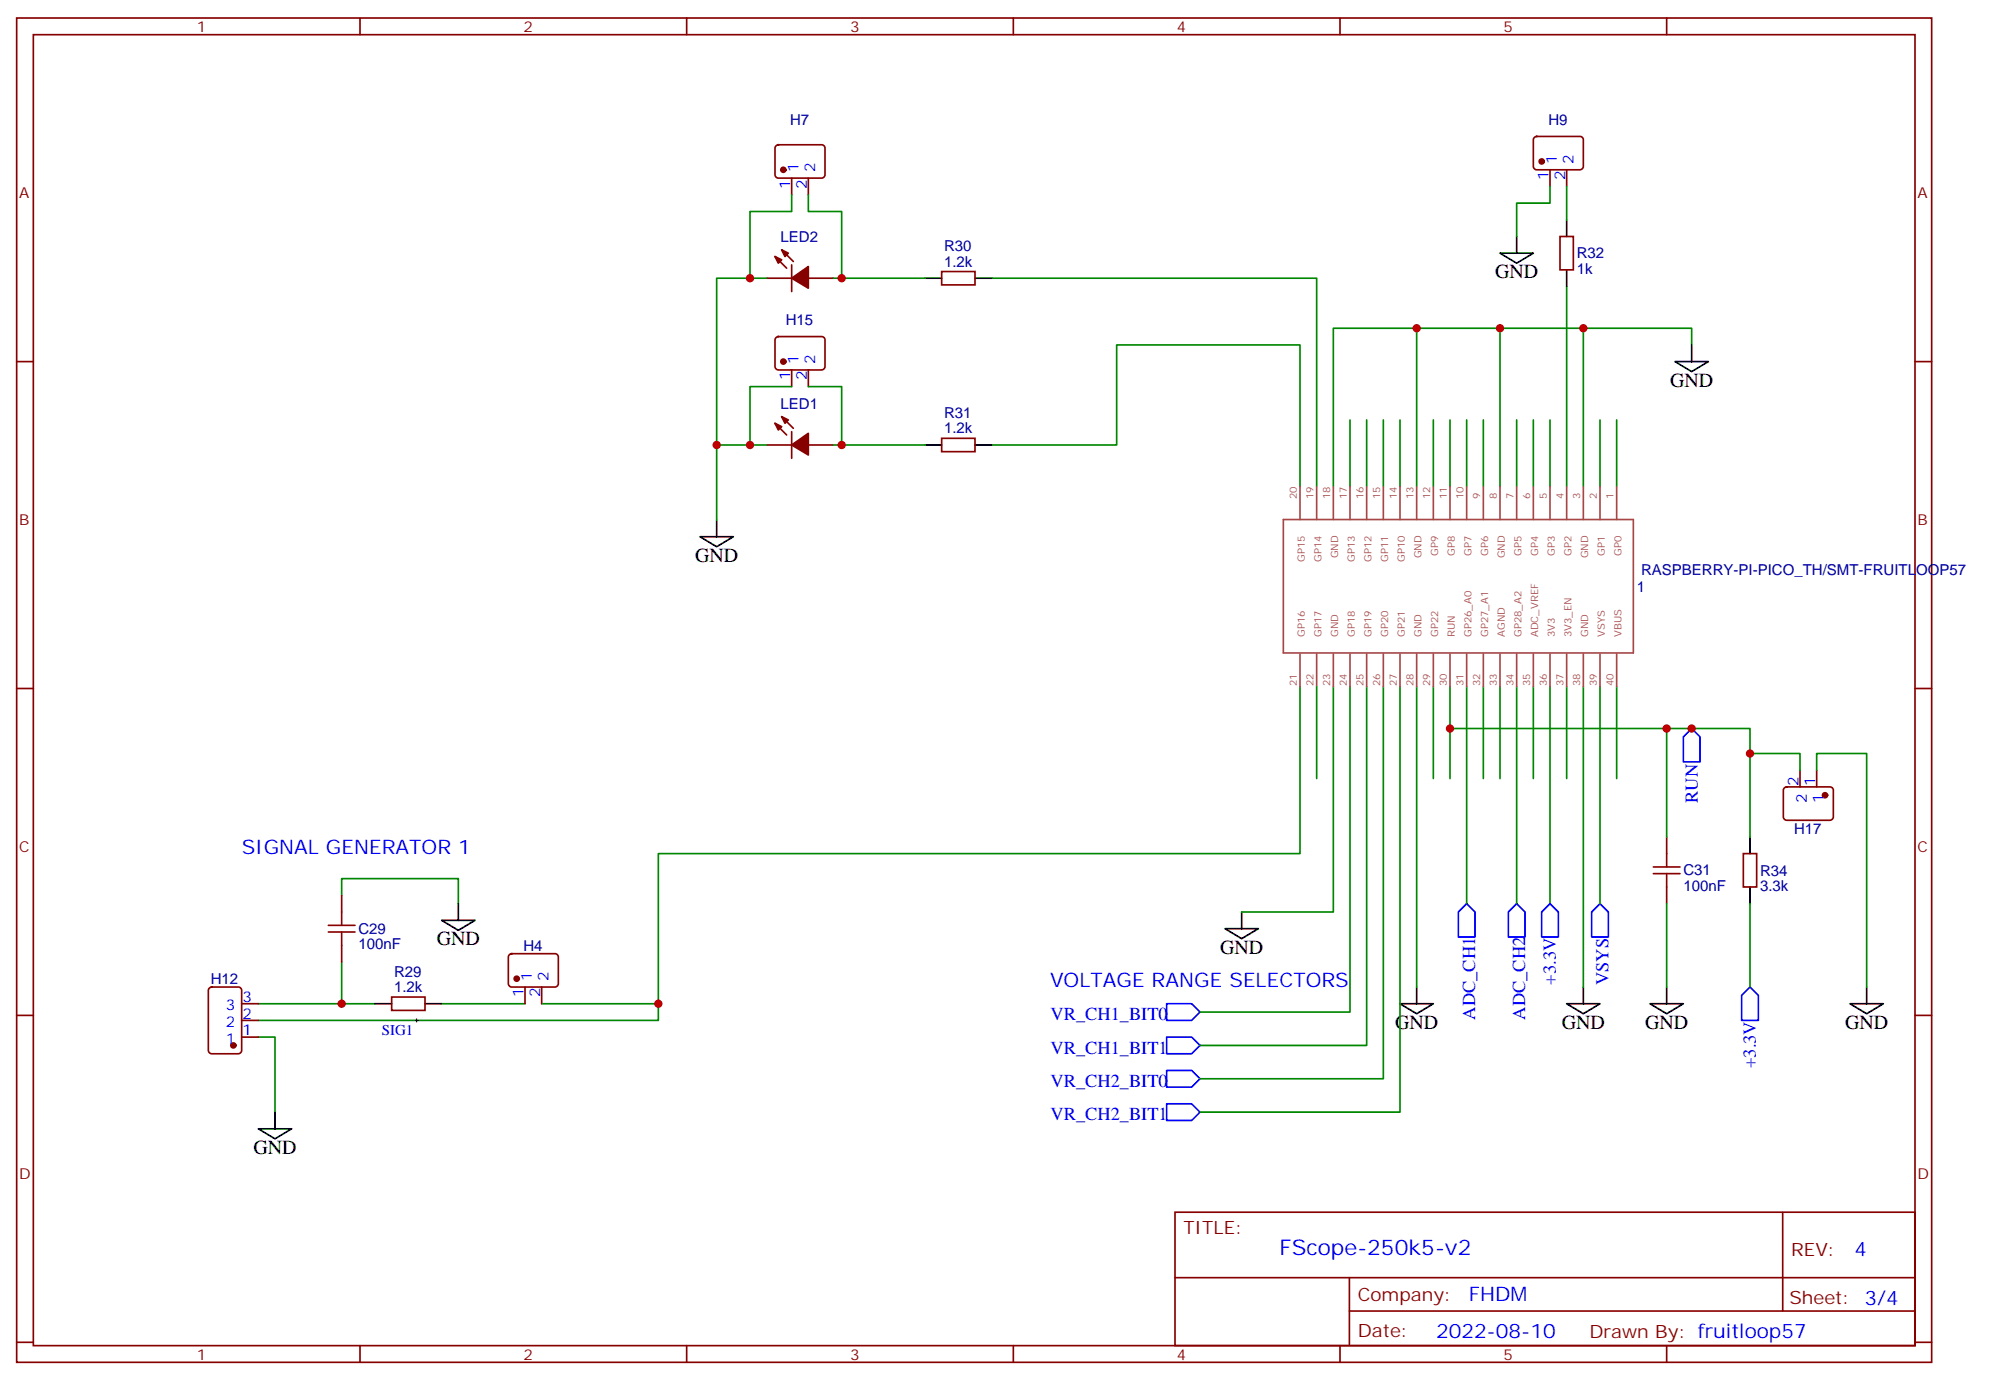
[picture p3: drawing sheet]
<svg xmlns="http://www.w3.org/2000/svg" width="422mm" height="292mm" viewBox="0 0 422 292" stroke-linecap="round" stroke-linejoin="round" font-family="sans-serif">
<g fill="none" stroke="#870000" stroke-width=".35">
<path d="M3.5 3.8h405.4v284.3h-405.4zM7.1 7.3h398.2v277.3h-398.2zM76.2 3.8v3.5M145.3 3.8v3.5M214.5 3.8v3.5M283.6 3.8v3.5M352.8 3.8v3.5M164.3 30.8l.4-.2h9.2a.71 .71 0 0 1 .7 .7v5.7a.76 .76 0 0 1-.7 .7h-9.2a.76 .76 0 0 1-.7-.7v-5.7zM167.6 37.7v3.5M171.1 37.7v3.5M324.8 29.1l.5-.2h9.1a.71 .71 0 0 1 .7 .7v5.6a.76 .76 0 0 1-.7 .7h-9.1a.76 .76 0 0 1-.7-.7v-5.6zM328.1 35.9v3.5"/>
<path d="M331.6 35.9v3.5M162.3 58.8h5.3M164 54.3l2.5 2.4M165.5 52.8l2.4 2.5M167.6 56v5.7M171.1 58.8h5.3M199.3 57.4h7.1v2.9h-7.1zM330.2 50h2.8v7.1h-2.8zM3.5 76.5h3.6M164.3 71.4l.4-.2h9.2a.71 .71 0 0 1 .7 .7v5.6a.76 .76 0 0 1-.7 .7h-9.2a.76 .76 0 0 1-.7-.7v-5.6zM167.6 78.2v3.6M171.1 78.2v3.6"/>
<path d="M405.3 76.5h3.6M162.3 94.1h5.3M164 89.5l2.5 2.5M165.5 88.1l2.4 2.5M167.6 91.3v5.6M171.1 94.1h5.3M199.3 92.7h7.1v2.8h-7.1zM3.5 145.6h3.6M405.3 145.6h3.6M352.8 177v3.6M377.7 166.6l.5-.2h9.1a.71 .71 0 0 1 .8 .7v5.7a.76 .76 0 0 1-.8 .7h-9.1a.76 .76 0 0 1-.7-.7v-5.7zM381 162.9v3.5"/>
<path d="M384.5 162.9v3.5M72.3 189.4v3.5M72.3 200v3.5M352.8 187.6v3.5M369 180.6h2.8v7h-2.8zM3.5 214.8h3.6M44.3 209l.5-.2h5.6a.71 .71 0 0 1 .8 .7v12.7a.76 .76 0 0 1-.8 .7h-5.6a.76 .76 0 0 1-.7-.7v-12.7zM51.2 219.4h3.5M51.2 215.8h3.5M51.2 212.3h3.5M82.9 210.9h7.1v2.8h-7.1zM107.8 201.9l.5-.2h9.2a.71 .71 0 0 1 .7 .7v5.7a.76 .76 0 0 1-.7 .7h-9.2a.76 .76 0 0 1-.7-.7v-5.7z"/>
<path d="M111.1 208.8v3.5M114.7 208.8v3.5M405.3 214.8h3.6M248.7 256.4h156.6v28.2h-156.6zM377.3 256.4v20.9M248.7 270.2h156.5M285.6 277.3h119.6M285.6 270.2v14.2M3.5 283.9h3.6M76.2 284.6v3.5M145.3 284.6v3.5M214.5 284.6v3.5"/>
<path d="M283.6 284.6v3.5M352.8 284.6v3.5M405.3 283.9h3.6"/>
</g>
<path d="M358.1 154.1l1.7 1.8v5.2h-3.5v-5.2zM310.4 191.1l1.8 1.8v5.3h-3.5v-5.3zM321 191.1l1.8 1.8v5.3h-3.5v-5.3zM326.3 192.9l1.8-1.8 1.7 1.8v5.3h-3.5zM338.7 191.1l1.7 1.8v5.3h-3.5v-5.3zM246.9 212.3h5.3l1.8 1.8-1.8 1.7h-5.3zM246.9 219.4h5.3l1.8 1.7-1.8 1.8h-5.3zM370.4 208.8l1.8 1.7v5.3h-3.5v-5.3zM246.9 226.4h5.3l1.8 1.8-1.8 1.7h-5.3zM246.9 233.5h5.3l1.8 1.7-1.8 1.8h-5.3z" fill="none" stroke="#00f" stroke-width=".35"/>
<g fill="none" stroke="#000" stroke-width=".35">
<path d="M195.8 58.8h3.5M206.4 58.8h3.5M317.5 53.6h7.1l-3.6 2.1zM321 50v3.6M331.6 46.5v3.5M331.6 57.1v3.5M354.5 76.5h7.1l-3.5 2.1zM358.1 73v3.5M195.8 94.1h3.5M206.4 94.1h3.5M148.2 113.5h7l-3.5 2.1zM151.7 110v3.5"/>
<path d="M370.4 177v3.6M93.5 194.7h7l-3.5 2.1zM97 191.1v3.6M259.3 196.4h7l-3.5 2.1zM262.8 192.9v3.5M370.4 187.6v3.5M79.4 212.3h3.5M90 212.3h3.5M296.3 212.3h7.1l-3.5 2.1zM299.9 208.8v3.5M331.6 212.3h7.1l-3.6 2.1zM335.1 208.8v3.5"/>
<path d="M349.2 212.3h7.1l-3.5 2.1zM352.8 208.8v3.5M391.6 212.3h7l-3.5 2.1zM395.1 208.8v3.5M54.7 238.8h7l-3.5 2.1zM58.2 235.2v3.6"/>
</g>
<g fill="none" stroke="#008700" stroke-width=".35">
<path d="M328.1 39.4v3.6h-7.1v7M331.6 39.4v7.1M162.3 58.8h-10.6v51.2M167.6 41.2v3.5h-8.9v14.1M171.1 41.2v3.5h7.1v14.1M176.4 58.8h19.4M209.9 58.8h68.8v44.1M299.9 69.4v33.5M317.5 69.4v33.5M331.6 60.6v42.3M335.1 69.4v33.5M358.1 73v-3.6h-75.9v33.5"/>
<path d="M151.7 94.1h10.6M167.6 81.8h-8.9v12.3M171.1 81.8h7.1v12.3M176.4 94.1h19.4M209.9 94.1h26.5v-21.1h38.8v29.9M285.8 88.8v14.1M289.3 88.8v14.1M292.8 88.8v14.1M296.3 88.8v14.1M303.4 88.8v14.1M306.9 88.8v14.1M310.4 88.8v14.1"/>
<path d="M314 88.8v14.1M321 88.8v14.1M324.6 88.8v14.1M328.1 88.8v14.1M338.7 88.8v14.1M342.2 88.8v14.1M275.2 145.3v35.3h-135.9v31.7h-24.6M278.7 145.3v19.4M282.2 145.3v47.6h-19.4M285.8 145.3v68.8h-31.8M289.3 145.3v75.8h-35.3M292.8 145.3v82.9h-38.8"/>
<path d="M296.3 145.3v89.9h-42.3M299.9 145.3v63.5M303.4 145.3v19.4M306.9 154.1h63.5v22.9M306.9 145.3v19.4M310.4 145.3v45.8M314 145.3v19.4M317.5 145.3v19.4M321 145.3v45.8M324.6 145.3v19.4M328.1 145.3v45.8M331.6 145.3v19.4"/>
<path d="M335.1 145.3v63.5M338.7 145.3v45.8M342.2 145.3v19.4M352.8 154.1v22.9M370.4 159.4h10.6v3.5M384.5 162.9v-3.5h10.6v49.4M72.3 189.4v-3.6h24.7v5.3M352.8 191.1v17.7M370.4 191.1v17.7M54.7 219.4h3.5v15.8M54.7 212.3h24.7M72.3 203.5v8.8"/>
<path d="M93.5 212.3h17.6M139.3 212.3v3.5h-84.6"/>
</g>
<path d="M69.5 195.7h5.6M69.5 197.1h5.6M72.3 192.9v2.8M72.3 197.1v2.9M350 184.8h5.6M350 183.4h5.6M352.8 180.6v2.8M352.8 184.8v2.8" fill="none" stroke="#a10000" stroke-width=".35"/>
<path d="M87.8 215.8h.7M88.2 215.5v.7" fill="none" stroke="#000" stroke-width=".21"/>
<g fill="#870000" stroke="#870000" stroke-width=".35">
<path d="M164 89.5l1.5 .7-.8 .7z"/>
<path d="M165.5 88.1l1.4 .7-.7 .7z"/>
<path d="M167.6 94.1l3.5-2.4v4.5z"/>
<path d="M164 54.3l1.5 .7-.8 .7z"/>
<path d="M165.5 52.8l1.4 .8-.7 .7z"/>
<path d="M167.6 58.8l3.5-2.4v4.6z"/>
<circle cx="109.4" cy="207" r=".53"/>
<circle cx="49.4" cy="221.1" r=".53"/>
<circle cx="165.8" cy="35.9" r=".53"/>
<circle cx="165.8" cy="76.5" r=".53"/>
<circle cx="386.3" cy="168.2" r=".53"/>
<circle cx="326.3" cy="34.1" r=".53"/>
</g>
<g fill="none" stroke="#a64a4a" stroke-width=".35">
<path d="M271.6 109.9h74.1v28.2h-74.1zM275.2 102.9v7M278.7 102.9v7M282.2 102.9v7M285.8 102.9v7M289.3 102.9v7M292.8 102.9v7M296.3 102.9v7M299.9 102.9v7M303.4 102.9v7M306.9 102.9v7M310.4 102.9v7"/>
<path d="M314 102.9v7M317.5 102.9v7M321 102.9v7M324.6 102.9v7M328.1 102.9v7M331.6 102.9v7M335.1 102.9v7M338.7 102.9v7M342.2 102.9v7M275.2 138.3v7M278.7 138.3v7M282.2 138.3v7"/>
<path d="M285.8 138.3v7M289.3 138.3v7M292.8 138.3v7M296.3 138.3v7M299.9 138.3v7M303.4 138.3v7M306.9 138.3v7M310.4 138.3v7M314 138.3v7M317.5 138.3v7M321 138.3v7M324.6 138.3v7"/>
<path d="M328.1 138.3v7M331.6 138.3v7M335.1 138.3v7M338.7 138.3v7M342.2 138.3v7"/>
</g>
<g fill="#c00">
<circle cx="299.9" cy="69.4" r=".88"/>
<circle cx="317.5" cy="69.4" r=".88"/>
<circle cx="335.1" cy="69.4" r=".88"/>
<circle cx="72.3" cy="212.3" r=".88"/>
<circle cx="139.3" cy="212.3" r=".88"/>
<circle cx="151.7" cy="94.1" r=".88"/>
<circle cx="158.8" cy="58.8" r=".88"/>
<circle cx="178.2" cy="58.8" r=".88"/>
<circle cx="178.2" cy="94.1" r=".88"/>
<circle cx="158.8" cy="94.1" r=".88"/>
<circle cx="370.4" cy="159.4" r=".88"/>
<circle cx="306.9" cy="154.1" r=".88"/>
<circle cx="352.8" cy="154.1" r=".88"/>
<circle cx="358.1" cy="154.1" r=".88"/>
</g>
<text font-size="4.6" fill="#00f" x="270.8" y="265.4">FScope-250k5-v2</text>
<g font-size="4.2">
<text x="316.4" y="58.8">GND</text>
<text x="353.5" y="81.8">GND</text>
<text x="147.1" y="118.8">GND</text>
<text x="92.4" y="200">GND</text>
<text x="258.2" y="201.7">GND</text>
<text x="295.3" y="217.6">GND</text>
<text x="330.6" y="217.6">GND</text>
<text x="348.2" y="217.6">GND</text>
<text x="390.5" y="217.6">GND</text>
<text x="53.6" y="244.1">GND</text>
</g>
<g font-size="4.2" fill="#00f">
<text x="51.2" y="180.6">SIGNAL GENERATOR 1</text>
<text x="222.2" y="208.8">VOLTAGE RANGE SELECTORS</text>
<text x="392.5" y="265.7">4</text>
<text x="310.9" y="275.2">FHDM</text>
<text x="304" y="283">2022-08-10</text>
</g>
<g font-size="3.9" fill="#00f">
<text x="359.3" y="169.8" transform="rotate(-90 359.3 169.8)">RUN</text>
<text x="329.3" y="208.3" transform="rotate(-90 329.3 208.3)">+3.3V</text>
<text x="340.5" y="208.3" transform="rotate(-90 340.5 208.3)">VSYS</text>
<text x="222.4" y="215.8">VR_CH1_BIT0</text>
<text x="312.2" y="215.7" transform="rotate(-90 312.2 215.7)">ADC_CH1</text>
<text x="322.8" y="215.7" transform="rotate(-90 322.8 215.7)">ADC_CH2</text>
<text x="222.4" y="222.9">VR_CH1_BIT1</text>
<text x="371.7" y="225.9" transform="rotate(-90 371.7 225.9)">+3.3V</text>
<text x="222.4" y="229.9">VR_CH2_BIT0</text>
<text x="222.4" y="237">VR_CH2_BIT1</text>
</g>
<g font-size="3.9" fill="#800">
<text x="250.5" y="261">TITLE:</text>
<text x="379.1" y="265.7">REV:</text>
<text x="287.4" y="275.2">Company:</text>
<text x="378.7" y="275.8">Sheet: 3/4</text>
<text x="287.4" y="282.9">Date:</text>
<text x="336.4" y="282.9">Drawn By: fruitloop57</text>
</g>
<g font-size="3.2" fill="#800">
<text x="41.6" y="6.8">1</text>
<text x="110.8" y="6.8">2</text>
<text x="179.9" y="6.8">3</text>
<text x="249.1" y="6.8">4</text>
<text x="318.2" y="6.8">5</text>
<text x="4.1" y="41.9">A</text>
<text x="405.9" y="41.9">A</text>
<text x="4.1" y="111.1">B</text>
<text x="405.9" y="111.1">B</text>
<text x="4.1" y="180.2">C</text>
<text x="405.9" y="180.2">C</text>
<text x="4.1" y="249.3">D</text>
<text x="405.9" y="249.3">D</text>
<text x="41.6" y="287.6">1</text>
<text x="110.8" y="287.6">2</text>
<text x="179.9" y="287.6">3</text>
<text x="249.1" y="287.6">4</text>
<text x="318.2" y="287.6">5</text>
</g>
<g font-size="3.2" fill="#000080">
<text x="167.2" y="26.4">H7</text>
<text x="327.7" y="26.4">H9</text>
<text x="165.2" y="51.2">LED2</text>
<text x="199.8" y="53.1">R30</text>
<text x="199.8" y="56.4">1.2k</text>
<text x="333.7" y="57.9">1k</text>
<text x="333.7" y="54.7">R32</text>
<text x="166.3" y="68.8">H15</text>
<text x="165.2" y="86.4">LED1</text>
<text x="199.8" y="88.4">R31</text>
<text x="199.8" y="91.7">1.2k</text>
<text x="346.4" y="125.3">1</text>
<text x="347.4" y="121.7">RASPBERRY-PI-PICO_TH/SMT-FRUITLOOP57</text>
<text x="379.7" y="176.4">H17</text>
<text x="356.3" y="185.1">C31</text>
<text x="372.5" y="185.2">R34</text>
<text x="356.3" y="188.5">100nF</text>
<text x="372.5" y="188.4">3.3k</text>
<text x="75.8" y="197.6">C29</text>
<text x="75.8" y="200.7">100nF</text>
<text x="110.8" y="201.1">H4</text>
<text x="44.6" y="208.2">H12</text>
<text x="83.4" y="209.8">1.2k</text>
<text x="83.4" y="206.6">R29</text>
</g>
<g font-size="3.2" fill="#00f">
<text x="329.5" y="34.6" transform="rotate(-90 329.5 34.6)">1</text>
<text x="333" y="34.6" transform="rotate(-90 333 34.6)">2</text>
<text x="167.2" y="39.9" transform="rotate(-90 167.2 39.9)">1</text>
<text x="169" y="36.4" transform="rotate(-90 169 36.4)">1</text>
<text x="170.7" y="39.9" transform="rotate(-90 170.7 39.9)">2</text>
<text x="172.5" y="36.4" transform="rotate(-90 172.5 36.4)">2</text>
<text x="327.7" y="38.1" transform="rotate(-90 327.7 38.1)">1</text>
<text x="331.3" y="38.1" transform="rotate(-90 331.3 38.1)">2</text>
<text x="169" y="76.9" transform="rotate(-90 169 76.9)">1</text>
<text x="172.5" y="76.9" transform="rotate(-90 172.5 76.9)">2</text>
<text x="167.2" y="80.4" transform="rotate(-90 167.2 80.4)">1</text>
<text x="170.7" y="80.4" transform="rotate(-90 170.7 80.4)">2</text>
<text x="380.6" y="166.3" transform="rotate(-90 380.6 166.3)">2</text>
<text x="384.2" y="166.3" transform="rotate(-90 384.2 166.3)">1</text>
<text x="382.4" y="169.8" transform="rotate(-90 382.4 169.8)">2</text>
<text x="385.9" y="169.8" transform="rotate(-90 385.9 169.8)">1</text>
<text x="112.5" y="207.5" transform="rotate(-90 112.5 207.5)">1</text>
<text x="116.1" y="207.5" transform="rotate(-90 116.1 207.5)">2</text>
<text x="47.8" y="213.7">3</text>
<text x="51.3" y="215.5">2</text>
<text x="51.3" y="211.9">3</text>
<text x="110.8" y="211" transform="rotate(-90 110.8 211)">1</text>
<text x="114.3" y="211" transform="rotate(-90 114.3 211)">2</text>
<text x="47.8" y="220.8">1</text>
<text x="47.8" y="217.2">2</text>
<text x="51.3" y="219">1</text>
<text x="80.8" y="218.8">SIG1</text>
</g>
<g font-size="2.1" fill="#a54b4b">
<text x="274.5" y="105.6" transform="rotate(-90 274.5 105.6)">20</text>
<text x="278" y="105.6" transform="rotate(-90 278 105.6)">19</text>
<text x="281.5" y="105.6" transform="rotate(-90 281.5 105.6)">18</text>
<text x="285.1" y="105.6" transform="rotate(-90 285.1 105.6)">17</text>
<text x="288.6" y="105.6" transform="rotate(-90 288.6 105.6)">16</text>
<text x="292.1" y="105.6" transform="rotate(-90 292.1 105.6)">15</text>
<text x="295.6" y="105.6" transform="rotate(-90 295.6 105.6)">14</text>
<text x="299.2" y="105.6" transform="rotate(-90 299.2 105.6)">13</text>
<text x="302.7" y="105.6" transform="rotate(-90 302.7 105.6)">12</text>
<text x="306.2" y="105.6" transform="rotate(-90 306.2 105.6)">11</text>
<text x="309.7" y="105.6" transform="rotate(-90 309.7 105.6)">10</text>
<text x="313.3" y="105.6" transform="rotate(-90 313.3 105.6)">9</text>
<text x="316.8" y="105.6" transform="rotate(-90 316.8 105.6)">8</text>
<text x="320.3" y="105.6" transform="rotate(-90 320.3 105.6)">7</text>
<text x="323.9" y="105.6" transform="rotate(-90 323.9 105.6)">6</text>
<text x="327.4" y="105.6" transform="rotate(-90 327.4 105.6)">5</text>
<text x="330.9" y="105.6" transform="rotate(-90 330.9 105.6)">4</text>
<text x="334.4" y="105.6" transform="rotate(-90 334.4 105.6)">3</text>
<text x="338" y="105.6" transform="rotate(-90 338 105.6)">2</text>
<text x="341.5" y="105.6" transform="rotate(-90 341.5 105.6)">1</text>
<text x="276.2" y="118.9" transform="rotate(-90 276.2 118.9)">GP15</text>
<text x="279.7" y="118.9" transform="rotate(-90 279.7 118.9)">GP14</text>
<text x="283.3" y="118.1" transform="rotate(-90 283.3 118.1)">GND</text>
<text x="286.8" y="118.9" transform="rotate(-90 286.8 118.9)">GP13</text>
<text x="290.3" y="118.9" transform="rotate(-90 290.3 118.9)">GP12</text>
<text x="293.8" y="118.9" transform="rotate(-90 293.8 118.9)">GP11</text>
<text x="297.4" y="118.9" transform="rotate(-90 297.4 118.9)">GP10</text>
<text x="300.9" y="118.1" transform="rotate(-90 300.9 118.1)">GND</text>
<text x="304.4" y="117.5" transform="rotate(-90 304.4 117.5)">GP9</text>
<text x="308" y="117.5" transform="rotate(-90 308 117.5)">GP8</text>
<text x="311.5" y="117.5" transform="rotate(-90 311.5 117.5)">GP7</text>
<text x="315" y="117.5" transform="rotate(-90 315 117.5)">GP6</text>
<text x="318.5" y="118.1" transform="rotate(-90 318.5 118.1)">GND</text>
<text x="322.1" y="117.5" transform="rotate(-90 322.1 117.5)">GP5</text>
<text x="325.6" y="117.5" transform="rotate(-90 325.6 117.5)">GP4</text>
<text x="329.1" y="117.5" transform="rotate(-90 329.1 117.5)">GP3</text>
<text x="332.7" y="117.5" transform="rotate(-90 332.7 117.5)">GP2</text>
<text x="336.2" y="118.1" transform="rotate(-90 336.2 118.1)">GND</text>
<text x="339.7" y="117.5" transform="rotate(-90 339.7 117.5)">GP1</text>
<text x="343.2" y="117.5" transform="rotate(-90 343.2 117.5)">GP0</text>
<text x="276.2" y="134.7" transform="rotate(-90 276.2 134.7)">GP16</text>
<text x="279.7" y="134.7" transform="rotate(-90 279.7 134.7)">GP17</text>
<text x="283.3" y="134.7" transform="rotate(-90 283.3 134.7)">GND</text>
<text x="286.8" y="134.7" transform="rotate(-90 286.8 134.7)">GP18</text>
<text x="290.3" y="134.7" transform="rotate(-90 290.3 134.7)">GP19</text>
<text x="293.8" y="134.7" transform="rotate(-90 293.8 134.7)">GP20</text>
<text x="297.4" y="134.7" transform="rotate(-90 297.4 134.7)">GP21</text>
<text x="300.9" y="134.7" transform="rotate(-90 300.9 134.7)">GND</text>
<text x="304.4" y="134.7" transform="rotate(-90 304.4 134.7)">GP22</text>
<text x="308" y="134.7" transform="rotate(-90 308 134.7)">RUN</text>
<text x="311.5" y="134.7" transform="rotate(-90 311.5 134.7)">GP26_A0</text>
<text x="315" y="134.7" transform="rotate(-90 315 134.7)">GP27_A1</text>
<text x="318.5" y="134.7" transform="rotate(-90 318.5 134.7)">AGND</text>
<text x="322.1" y="134.7" transform="rotate(-90 322.1 134.7)">GP28_A2</text>
<text x="325.6" y="134.7" transform="rotate(-90 325.6 134.7)">ADC_VREF</text>
<text x="329.1" y="134.7" transform="rotate(-90 329.1 134.7)">3V3</text>
<text x="332.7" y="134.7" transform="rotate(-90 332.7 134.7)">3V3_EN</text>
<text x="336.2" y="134.7" transform="rotate(-90 336.2 134.7)">GND</text>
<text x="339.7" y="134.7" transform="rotate(-90 339.7 134.7)">VSYS</text>
<text x="343.2" y="134.7" transform="rotate(-90 343.2 134.7)">VBUS</text>
<text x="274.5" y="145.1" transform="rotate(-90 274.5 145.1)">21</text>
<text x="278" y="145.1" transform="rotate(-90 278 145.1)">22</text>
<text x="281.5" y="145.1" transform="rotate(-90 281.5 145.1)">23</text>
<text x="285.1" y="145.1" transform="rotate(-90 285.1 145.1)">24</text>
<text x="288.6" y="145.1" transform="rotate(-90 288.6 145.1)">25</text>
<text x="292.1" y="145.1" transform="rotate(-90 292.1 145.1)">26</text>
<text x="295.6" y="145.1" transform="rotate(-90 295.6 145.1)">27</text>
<text x="299.2" y="145.1" transform="rotate(-90 299.2 145.1)">28</text>
<text x="302.7" y="145.1" transform="rotate(-90 302.7 145.1)">29</text>
<text x="306.2" y="145.1" transform="rotate(-90 306.2 145.1)">30</text>
<text x="309.7" y="145.1" transform="rotate(-90 309.7 145.1)">31</text>
<text x="313.3" y="145.1" transform="rotate(-90 313.3 145.1)">32</text>
<text x="316.8" y="145.1" transform="rotate(-90 316.8 145.1)">33</text>
<text x="320.3" y="145.1" transform="rotate(-90 320.3 145.1)">34</text>
<text x="323.9" y="145.1" transform="rotate(-90 323.9 145.1)">35</text>
<text x="327.4" y="145.1" transform="rotate(-90 327.4 145.1)">36</text>
<text x="330.9" y="145.1" transform="rotate(-90 330.9 145.1)">37</text>
<text x="334.4" y="145.1" transform="rotate(-90 334.4 145.1)">38</text>
<text x="338" y="145.1" transform="rotate(-90 338 145.1)">39</text>
<text x="341.5" y="145.1" transform="rotate(-90 341.5 145.1)">40</text>
</g>
</svg>
